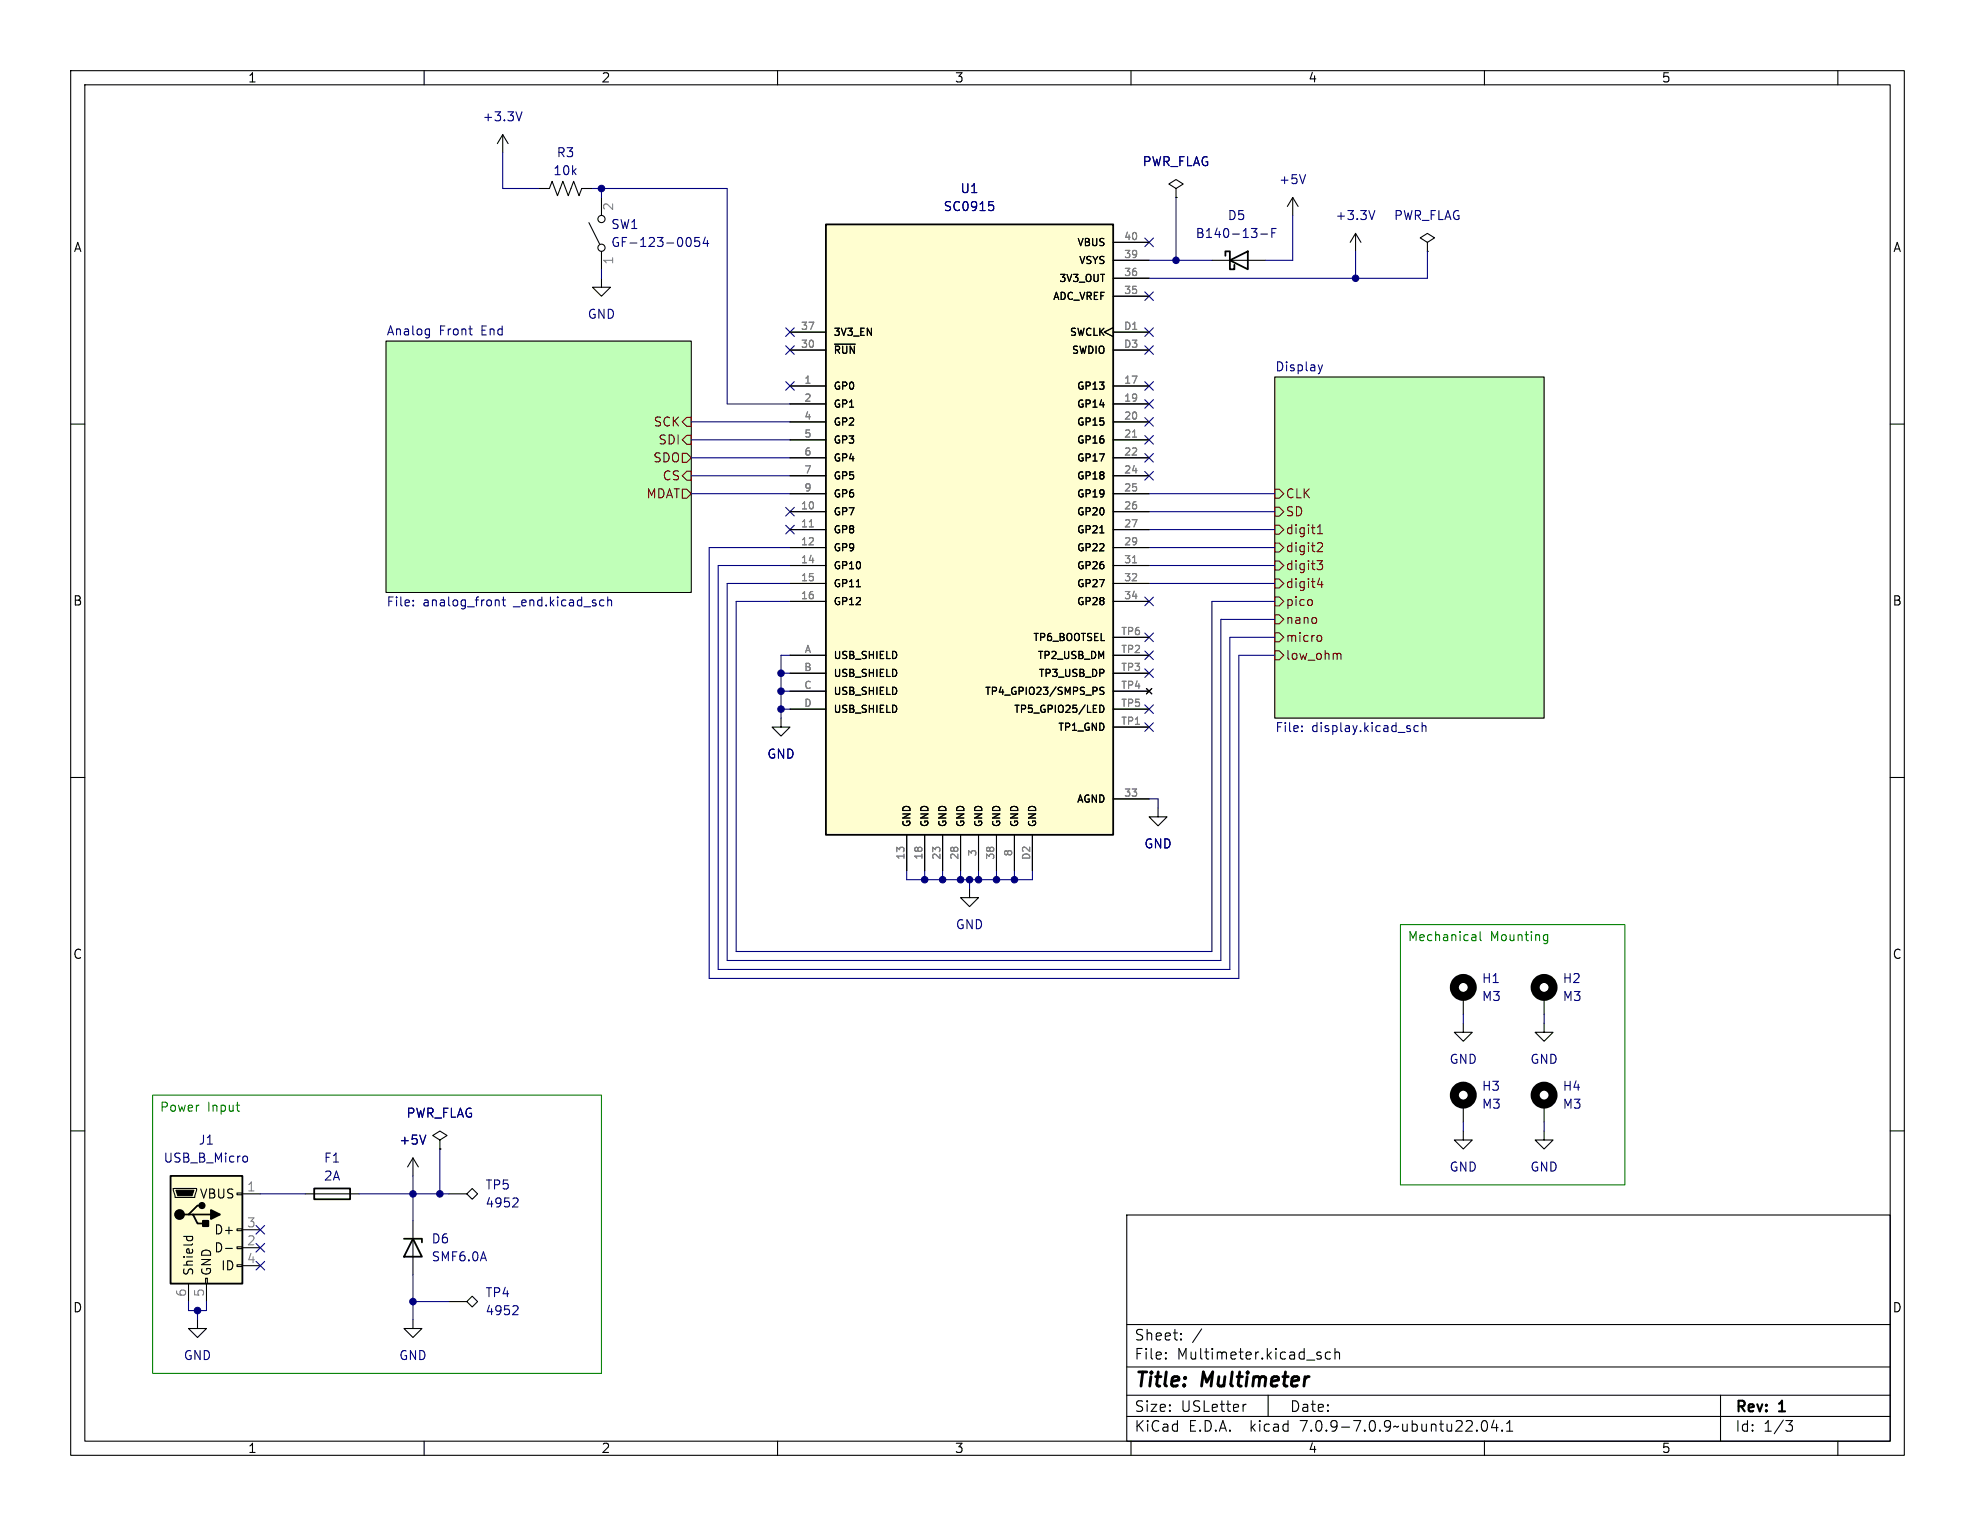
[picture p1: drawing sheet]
<svg xmlns="http://www.w3.org/2000/svg" width="279mm" height="216mm" viewBox="0 0 279 216" stroke-linecap="round" stroke-linejoin="round" font-family="sans-serif">
<g fill="none" stroke="#000" stroke-width=".15">
<path d="M10 10h259.4v195.9h-259.4zM12 12h255.4v191.9h-255.4zM60 10v2M71.1 19.1l-.7 1.2M71.1 19.1v2.5M71.1 19.1l.8 1.2M110 10v2M160 10v2M210 10v2M260 10v2M76.2 26.7h1.5l.4-1 .8 2 .7-2 .8 2 .8-2 .7 2 .4-1h1.5M83.3 31.5l1.5 3"/>
<path d="M85.1 39.4v1.2h1.3l-1.3 1.3-1.3-1.3h1.3M85.1 27.9v2.6M85.1 35.6v2.5M157.5 36.8h5.1M157.5 39.4h5.1M157.5 34.3h5.1M166.4 26.7l1-.7-1-.6-1 .6 1 .7v1.2M166.4 27.9h.1M171.4 36.8h7.7M182.9 27.9l-.8 1.3M182.9 27.9v2.6M182.9 27.9l.7 1.3"/>
<path d="M191.8 33l-.8 1.3M191.8 33v2.6M191.8 33l.7 1.3M201.9 34.3l1-.6-1-.7-1 .7 1 .6v1.3M201.9 35.6h.1M10 60h2M54.6 48.3h43.2v35.5h-43.2zM111.8 54.6h5M111.8 57.2h5M111.8 59.7h5M111.8 49.5h5M111.8 47h5"/>
<path d="M118.1 48.7h2.9M157.5 46.4l-1.3 .6 1.3 .6M157.5 54.6h5.1M157.5 57.2h5.1M157.5 59.7h5.1M157.5 49.5h5.1M157.5 41.9h5.1M157.5 47h5.1M180.3 53.3h38.1v48.3h-38.1zM267.4 60h2M111.8 72.4h5M111.8 74.9h5"/>
<path d="M111.8 77.5h5M111.8 62.2h5M111.8 64.8h5M111.8 67.3h5M111.8 69.9h5M155.6 75.4h.6M157.5 72.4h5.1M157.5 74.9h5.1M157.5 77.5h5.1M157.5 62.2h5.1M157.5 64.8h5.1M157.5 67.3h5.1"/>
<path d="M157.5 69.9h5.1M111.8 80h5M111.8 82.6h5M111.8 85.1h5M111.8 92.7h5M111.8 95.3h5M111.8 97.8h5M121.1 83h.6M155.6 99.8a.51 .51 0 0 1 .6 .5 .51 .51 0 0 1-.6 .5zM156.2 97.3l-.4-.1-.2 .2 .1 .3 .4 .2v.3l-.1 .1-.4-.1M157.5 80h5.1M157.5 82.6h5.1"/>
<path d="M157.5 85.1h5.1M157.5 92.7h5.1M157.5 95.3h5.1M157.5 97.8h5.1M157.5 90.2h5.1M162.2 97.4l.7 .8M162.9 97.4l-.7 .8M10 110h2M110.5 101.6v1.3h1.3l-1.3 1.2-1.3-1.2h1.3M111.8 100.3h5M128.3 118.1v5.1M130.8 118.1v5.1"/>
<path d="M133.3 118.1v5.1M135.9 118.1v5.1M138.4 118.1v5.1M141 118.1v5.1M143.5 118.1v5.1M146 118.1v5.1M157.5 113h5.1M157.5 100.3h5.1M157.5 102.9h5.1M163.8 114.3v1.3h1.3l-1.3 1.2-1.2-1.2h1.2M267.4 110h2M137.2 125.7v1.3h1.2l-1.2 1.3-1.3-1.3h1.3"/>
<path d="M10 160h2M207 144.8v1.3h1.3l-1.3 1.2-1.3-1.2h1.3M207 141v2.5M207 156.2v2.6M218.4 144.8v1.3h1.3l-1.3 1.2-1.2-1.2h1.2M218.4 141v2.5M218.4 156.2v2.6M267.4 160h2M24.5 168.1h3.3v.3l-.2 1h-2.8zM26 174.9h1.2M26.5 174.9l-.1 .4M27.2 174.9v.4"/>
<path d="M31.9 176.6h1M33.5 178.9h.8v.3h-.8zM33.5 176.4h.8v.3h-.8zM33.5 173.9h.8v.2h-.8zM33.5 168.8h.8v.2h-.8zM34.3 168.9h2.5M34.3 176.5h2.5M34.3 174h2.5M34.3 179.1h2.5M43.2 168.9h7.6M58.4 163.8v2.6M58.4 172.7v7.6"/>
<path d="M58.4 163.8l-.7 1.3M58.4 163.8l.8 1.3M62.2 161.3l1-.6-1-.7-1 .7 1 .6v1.3M62.2 162.6h.1M63.5 168.9h2.5M66.8 168.1l.8 .8-.8 .8-.8-.8zM159.4 171.9h108v32h-108zM207 160v1.3h1.3l-1.3 1.3-1.3-1.3h1.3M218.4 160v1.3h1.3l-1.3 1.3-1.2-1.3h1.2M26.7 181.6v2.6M27.9 186.7v1.3h1.3l-1.3 1.2-1.2-1.2h1.2M29.1 180.8h.2v.8h-.2z"/>
<path d="M29.2 181.6v2.6M58.4 186.7v1.3h1.3l-1.3 1.2-1.3-1.2h1.3M63.5 184.2h2.5M66 184.2l.8-.8 .8 .8-.8 .7zM159.4 197.4h108M159.4 193.4h108M159.4 187.4h108M164.9 192.1l.1 .1-.1 .1M164.9 192.1v.1v.1M164.9 191.4v.1M164.9 192.1v.2M164.9 191.4h.1l-.1 .1"/>
<path d="M167.1 189.4v.1v.1M167.1 189.4l-.1 .1 .1 .1M167.1 188.7v.1M167.1 189.4v.2M167.1 188.7h-.1l.1 .1M170 188l-1.3 1.9M176.3 198.7l-.3 .1M179.4 197.4v3M186.5 191.8l.4 .1v.2l-.2 .2h-.3M186.5 191.3l.4 .1M188.2 191.4l-.4-.1-.3 .3v.4l.1 .2 .2 .1 .4-.1M188.9 191.4a.37 .37 0 0 1 .6 .1v.8"/>
<path d="M188.9 190.8v1.5M243.4 197.4v6.5M60 203.9v2M110 203.9v2M159.4 200.4h108M160 203.9v2M209.7 201.1a.36 .36 0 0 1 .4-.1 .36 .36 0 0 1 .3 .3 .77 .77 0 0 1-.5 1.2 .91 .91 0 0 1-.2-1.4zM210 203.9v2M211.4 200.9l-.4 1.1h.9M211.7 201.5v1M212.5 202.3l.1 .1-.1 .1M212.5 202.3l-.1 .1 .1 .1"/>
<path d="M212.5 202.3v.2M213.1 202.5h.9M213.1 201.4l.5-.4v1.5M252.6 201h1l-.5 .6a.41 .41 0 0 1 .5 .2v.4l-.2 .2-.5 .1M260 203.9v2"/>
<circle cx="85.1" cy="31" r=".51"/>
<circle cx="85.1" cy="35.1" r=".51"/>
</g>
<g fill="#c0ffb8" stroke="#c0ffb8" stroke-width=".14">
<path d="M180.3 53.3h38.1v48.3h-38.1z"/>
<path d="M54.6 48.3h43.2v35.5h-43.2z"/>
</g>
<g fill="none" stroke="#800000" stroke-width=".15">
<path d="M97.2 59.1h.6v1.2h-.6l-.7-.6zM96.5 64.1h.7l.6 .7-.6 .6h-.7zM96.5 69.2h.7l.6 .7-.6 .6h-.7zM97.2 61.6h.6v1.3h-.6l-.7-.7zM97.2 66.7h.6v1.2h-.6l-.7-.6zM180.3 76.8h.7l.6 .7-.6 .6h-.7zM180.3 74.3h.7l.6 .6-.6 .7h-.7zM180.3 79.4h.7l.6 .6-.6 .6h-.7zM180.3 71.8h.7l.6 .6-.6 .6h-.7zM180.3 69.2h.7l.6 .7-.6 .6h-.7zM186.3 79.3h.8l-.4 .5 .3 .1 .1 .4-.2 .3h-.4M186.4 75.5h.7"/>
<path d="M186.4 74.6l.3-.4v1.3M186.6 76.8h.4l.1 .3-.1 .2-.7 .7h.8M180.3 81.9h.7l.6 .7-.6 .6h-.7zM180.3 92.1h.7l.6 .6-.6 .6h-.7zM180.3 84.5h.7l.6 .6-.6 .6h-.7zM180.3 89.5h.7l.6 .7-.6 .6h-.7zM180.3 87h.7l.6 .6-.6 .7h-.7zM185.6 84.9v.6M186.6 89.9l.3 .1 .1 .1-.1 .5-.3 .1M186.7 81.8l-.3 .9h.8M187 82.3v.8M189.3 92.4l.3 .1 .1 .1v.7"/>
</g>
<g fill="none" stroke="#000080" stroke-width=".15">
<path d="M71.1 21.6v5.1h5.1M83.8 26.7h19.1v30.5h8.9M85.1 26.7v1.2M85.1 38.1v1.3M162.6 36.8h8.8M166.4 27.9v8.9M182.9 30.5v6.3h-3.8M191.8 35.6v3.8M201.9 35.6v3.8h-39.3M60.4 46.5l.4 .1M60.8 46.5v1.1l-.3 .2M60.8 47.3l-.4 .1"/>
<path d="M97.8 59.7h14M186.5 51.6l.3 .9M186.8 52.5l-.1 .3M187.1 51.6l-.3 .9M97.8 62.2h14M97.8 69.9h14M97.8 67.3h14M97.8 64.8h14M111.8 77.5h-11.5v60.9h75v-45.7h5M162.6 77.5h17.7M162.6 69.9h17.7M162.6 74.9h17.7"/>
<path d="M162.6 72.4h17.7M58.5 85.6v.1M58.5 84.9v.2M70.1 84.9h.5v.8M71 84.9h.5M71.2 84.5v1l.1 .2h.2M86 85l.2-.1h.3v.8M86 84.5v1.2M110.5 97.8h1.3M110.5 95.3h1.3M111.8 92.7h-1.3v8.9M111.8 85.1h-7.7v49.5h67.3v-49.5h8.9"/>
<path d="M111.8 80h-10.2v57.2h72.4v-47h6.3M111.8 82.6h-8.9v53.3h69.8v-48.3h7.6M162.6 82.6h17.7M162.6 80h17.7M110.5 100.3h1.3M162.6 113h1.2v1.3M184.2 103.4v.1M184.2 102.7v.1M200.6 102.7h-.3l-.3 .2v.4l.2 .1h.4M201.2 102.8l.2-.1h.3v.8M201.2 102.2v1.3M128.3 123.2v1.3h17.7v-1.3"/>
<path d="M130.8 123.2v1.3M133.3 123.2v1.3M135.9 123.2v1.3M137.2 124.5v1.2M138.4 123.2v1.3M141 123.2v1.3M143.5 123.2v1.3M207 143.5v1.3M207 158.8v1.2M218.4 143.5v1.3M218.4 158.8v1.2M36.8 168.9h6.4"/>
<path d="M50.8 168.9h12.7M58.4 166.4v6.3M62.2 162.6v6.3M26.7 184.2v1.2h2.5v-1.2M27.9 185.4v1.3M58.4 180.3v6.4M58.4 184.2h5.1"/>
</g>
<g fill="none" stroke="#000084" stroke-width=".15">
<path d="M73.8 15.8l-.4 1.3M97.4 33.6a.69 .69 0 0 1 .3 1.1l-.3 .2M98.9 33.6h-.6v.6l.1-.1h.5l.1 .2-.1 .4-.2 .2h-.3l-.1-.2M99.8 33.5l-.3 .9h.8M100.1 34v.9M139.9 28.5h.6M140 29h.3l.3 .2v.3l-.1 .2-.5 .1M162 33.7l1.2 1.2M163.2 33.7l-1.2 1.2M178.4 33.1h.9M179.9 32.9h.5M180.5 32.3h-.6v1.3"/>
<path d="M184.7 24.7l-.4 1.3M194.5 29.8l-.4 1.3M111.2 48.9l1.2 1.2M111.2 46.4l1.2 1.2M111.2 54l1.2 1.2M112.4 48.9l-1.2 1.2M112.4 46.4l-1.2 1.2M112.4 54l-1.2 1.2M162 41.3l1.2 1.2M162 46.4l1.2 1.2M162 54l1.2 1.2M162 48.9l1.2 1.2"/>
<path d="M162 56.5l1.2 1.3M162 59.1l1.2 1.2M163.2 41.3l-1.2 1.2M163.2 46.4l-1.2 1.2M163.2 54l-1.2 1.2M163.2 48.9l-1.2 1.2M163.2 56.5l-1.2 1.3M163.2 59.1l-1.2 1.2M111.2 74.3l1.2 1.2M111.2 71.8l1.2 1.2M112.4 74.3l-1.2 1.2M112.4 71.8l-1.2 1.2"/>
<path d="M162 64.2l1.2 1.2M162 61.6l1.2 1.2M162 66.7l1.2 1.2M163.2 64.2l-1.2 1.2M163.2 61.6l-1.2 1.2M163.2 66.7l-1.2 1.2M162 92.1l1.2 1.2M162 99.7l1.2 1.2M162 94.6l1.2 1.3M162 89.6l1.2 1.2M162 84.5l1.2 1.2M163.2 92.1l-1.2 1.2"/>
<path d="M163.2 99.7l-1.2 1.2M163.2 94.6l-1.2 1.3M163.2 89.6l-1.2 1.2M163.2 84.5l-1.2 1.2M162 102.3l1.2 1.2M163.2 102.3l-1.2 1.2M34.6 163.6h.3l.1 .2v.5l-.4 .1M36.2 178.5l1.2 1.2M36.2 173.4l1.2 1.2M36.2 175.9l1.2 1.2M37.4 178.5l-1.2 1.2M37.4 173.4l-1.2 1.2"/>
<path d="M37.4 175.9l-1.2 1.2M60.2 160.6l-.4 1.3M73 169.5l.3 .2-.1 .3-.7 .8h.8M73 184.7l.3 .3-.1 .3-.7 .7h.8"/>
</g>
<path d="M116.8 31.8h40.7v86.3h-40.7zM173.4 36.2v-.6h.6v2.5h.6v-.6M174 36.8l2.5-1.2v2.5zM24.1 166.4h10.2v15.2h-10.2zM26.7 171.8h.6l.6 1.3h1.3M27.3 171.8h2.5M28.6 170.6h-.7l-1.2 1.2h-.7M44.4 168.1h5.1v1.6h-5.1zM57.1 175.3h2.6v.5M58.4 175.3l1.3 2.5h-2.6z" fill="none" stroke="#000" stroke-width=".25"/>
<g fill="#fffed0" stroke="#fffed0" stroke-width=".14">
<path d="M116.8 31.8h40.7v86.3h-40.7z"/>
<path d="M24.1 166.4h10.2v15.2h-10.2z"/>
</g>
<path d="M114.5 74.5h.6M160.2 61.8h.6M160.2 79.6h.6" fill="none" stroke="#808080" stroke-width=".15"/>
<g fill="none" stroke="#000" stroke-width="1.3">
<circle cx="207" cy="139.7" r="1.27"/>
<circle cx="218.4" cy="139.7" r="1.27"/>
<circle cx="207" cy="154.9" r="1.27"/>
<circle cx="218.4" cy="154.9" r="1.27"/>
</g>
<g fill="#000" stroke="#000" stroke-width=".25">
<path d="M28.7 172.7h.8v.8h-.8zM29.8 171.2l1.3 .6-1.3 .7z"/>
<circle cx="25.4" cy="171.8" r=".63"/>
<circle cx="28.6" cy="170.6" r=".38"/>
</g>
<path d="M24.9 168.4h2.5l-.2 .8h-2.1z" fill="#000" stroke="#000" stroke-width=".15"/>
<path d="M198.1 130.8h31.8v36.8h-31.8zM208.4 132.2h.2l.2 .2v.7M208.8 133l-.4 .1M208.8 132.5l-.4 .1M209.4 131.8v1.1l.2 .2M218.6 132.2l.3 .1M218.9 133l-.3 .1M218.9 132.2v1.1l-.1 .1-.3 .1M21.6 154.9h63.5v39.4h-63.5zM33.4 156.4h.5M33.8 157.2h.1" fill="none" stroke="#008000" stroke-width=".15"/>
<g fill="#000080" stroke="#000080" stroke-width=".15">
<circle cx="58.4" cy="168.9" r=".46"/>
<circle cx="62.2" cy="168.9" r=".46"/>
<circle cx="27.9" cy="185.4" r=".46"/>
<circle cx="58.4" cy="184.2" r=".46"/>
<circle cx="110.5" cy="95.3" r=".46"/>
<circle cx="85.1" cy="26.7" r=".46"/>
<circle cx="143.5" cy="124.5" r=".46"/>
<circle cx="141" cy="124.5" r=".46"/>
<circle cx="110.5" cy="97.8" r=".46"/>
<circle cx="166.4" cy="36.8" r=".46"/>
<circle cx="191.8" cy="39.4" r=".46"/>
<circle cx="133.3" cy="124.5" r=".46"/>
<circle cx="130.8" cy="124.5" r=".46"/>
<circle cx="138.4" cy="124.5" r=".46"/>
<circle cx="137.2" cy="124.5" r=".46"/>
<circle cx="135.9" cy="124.5" r=".46"/>
<circle cx="110.5" cy="100.3" r=".46"/>
</g>
<g font-size="2.8">
<text x="160.4" y="196.8">Title:</text>
<text x="170.1" y="196.8">Multimeter</text>
</g>
<g font-size="2.1">
<text x="160.4" y="189.9">Sheet:</text>
<text x="160.4" y="192.6">File:</text>
<text x="166.5" y="192.6">Multimeter.kicad_sch</text>
<text x="160.4" y="202.8">KiCad</text>
<text x="160.4" y="200">Size:</text>
<text x="167.1" y="200">USLetter</text>
<text x="168.1" y="202.8">E.D.A.</text>
<text x="177" y="202.8">kicad</text>
<text x="182.4" y="200">Date:</text>
<text x="184.2" y="202.8">7.0.9-7.0.9~ubuntu22.04.1</text>
<text x="245.4" y="200.2">Rev:</text>
<text x="245.4" y="202.8">Id:</text>
<text x="249.5" y="202.8">1/3</text>
<text x="251.8" y="200.2">1</text>
</g>
<g font-size="1.8">
<text x="35" y="11.9">1</text>
<text x="85" y="11.9">2</text>
<text x="135" y="11.9">3</text>
<text x="185" y="11.9">4</text>
<text x="235" y="11.9">5</text>
<text x="10.3" y="35.9">A</text>
<text x="267.7" y="35.9">A</text>
<text x="10.3" y="85.9">B</text>
<text x="267.7" y="85.9">B</text>
<text x="10.3" y="135.9">C</text>
<text x="267.7" y="135.9">C</text>
<text x="28.2" y="169.8">VBUS</text>
<text x="30.2" y="177.4">D-</text>
<text x="30.2" y="174.9">D+</text>
<text x="31.2" y="179.9">ID</text>
<text x="10.3" y="185.9">D</text>
<text x="27.5" y="180.6" transform="rotate(-90 27.5 180.6)">Shield</text>
<text x="30.1" y="180.6" transform="rotate(-90 30.1 180.6)">GND</text>
<text x="267.7" y="185.9">D</text>
<text x="35" y="205.8">1</text>
<text x="85" y="205.8">2</text>
<text x="135" y="205.8">3</text>
<text x="185" y="205.8">4</text>
<text x="235" y="205.8">5</text>
</g>
<g font-size="1.8" fill="#000084">
<text x="68.2" y="17.4">+3.3V</text>
<text x="161.6" y="23.7">PWR_FLAG</text>
<text x="78.2" y="25">10k</text>
<text x="180.8" y="26.3">+5V</text>
<text x="86.4" y="35.2">GF-123-0054</text>
<text x="133.4" y="30.1">SC0915</text>
<text x="169.1" y="33.9">B140-13-F</text>
<text x="188.8" y="31.3">+3.3V</text>
<text x="197.1" y="31.3">PWR_FLAG</text>
<text x="83.1" y="45.3">GND</text>
<text x="108.5" y="107.5">GND</text>
<text x="161.8" y="120.2">GND</text>
<text x="135.1" y="131.7">GND</text>
<text x="209.6" y="141.8">M3</text>
<text x="221" y="141.8">M3</text>
<text x="205" y="150.7">GND</text>
<text x="216.4" y="150.7">GND</text>
<text x="57.4" y="158.3">PWR_FLAG</text>
<text x="209.6" y="157.1">M3</text>
<text x="221" y="157.1">M3</text>
<text x="23.1" y="164.7">USB_B_Micro</text>
<text x="45.7" y="167.2">2A</text>
<text x="56.4" y="162.2">+5V</text>
<text x="205" y="166">GND</text>
<text x="216.4" y="166">GND</text>
<text x="68.6" y="171">4952</text>
<text x="61" y="178.7">SMF6.0A</text>
<text x="68.6" y="186.3">4952</text>
<text x="25.9" y="192.6">GND</text>
<text x="56.4" y="192.6">GND</text>
</g>
<g font-size="1.8" fill="#000080">
<text x="78.7" y="22.5">R3</text>
<text x="135.8" y="27.5">U1</text>
<text x="86.4" y="32.6">SW1</text>
<text x="173.6" y="31.3">D5</text>
<text x="54.6" y="47.5">Analog</text>
<text x="62.1" y="47.5">Front</text>
<text x="68.2" y="47.5">End</text>
<text x="180.3" y="52.6">Display</text>
<text x="54.6" y="86.1">File:</text>
<text x="59.8" y="86.1">analog_front</text>
<text x="72.9" y="86.1">_end.kicad_sch</text>
<text x="180.3" y="103.9">File:</text>
<text x="185.6" y="103.9">display.kicad_sch</text>
<text x="209.6" y="139.3">H1</text>
<text x="221" y="139.3">H2</text>
<text x="209.6" y="154.5">H3</text>
<text x="221" y="154.5">H4</text>
<text x="28" y="162.2">J1</text>
<text x="45.7" y="164.7">F1</text>
<text x="68.6" y="168.5">TP5</text>
<text x="61" y="176.1">D6</text>
<text x="68.6" y="183.7">TP4</text>
</g>
<g font-size="1.8" fill="#808080">
<text x="87.1" y="29.9" transform="rotate(-90 87.1 29.9)">2</text>
<text x="87.1" y="37.5" transform="rotate(-90 87.1 37.5)">1</text>
<text x="34.9" y="168.7">1</text>
<text x="34.9" y="173.7">3</text>
<text x="34.9" y="176.3">2</text>
<text x="34.9" y="178.8">4</text>
<text x="26.4" y="183.6" transform="rotate(-90 26.4 183.6)">6</text>
<text x="29" y="183.6" transform="rotate(-90 29 183.6)">5</text>
</g>
<g font-size="1.8" fill="#800000">
<text x="92.3" y="65.6">SDO</text>
<text x="92.4" y="60.6">SCK</text>
<text x="93" y="63.1">SDI</text>
<text x="91.3" y="70.7">MDAT</text>
<text x="93.6" y="68.2">CS</text>
<text x="181.8" y="70.7">CLK</text>
<text x="181.8" y="75.8">digit1</text>
<text x="181.8" y="73.3">SD</text>
<text x="181.8" y="78.3">digit2</text>
<text x="181.8" y="80.9">digit3</text>
<text x="181.8" y="83.4">digit4</text>
<text x="181.8" y="86">pico</text>
<text x="181.8" y="88.5">nano</text>
<text x="181.8" y="93.6">low_ohm</text>
<text x="181.8" y="91">micro</text>
</g>
<g font-size="1.8" fill="#008000">
<text x="199.1" y="133.5">Mechanical</text>
<text x="210.8" y="133.5">Mounting</text>
<text x="22.5" y="157.6">Power</text>
<text x="29.3" y="157.6">Input</text>
</g>
<g font-size="1.4">
<text x="152.3" y="35">VBUS</text>
<text x="149.7" y="40.1">3V3_OUT</text>
<text x="152.5" y="37.6">VSYS</text>
<text x="117.9" y="47.7">3V3_EN</text>
<text x="148.9" y="42.6">ADC_VREF</text>
<text x="151.2" y="47.7">SWCLK</text>
<text x="117.9" y="50.3">~{RUN}</text>
<text x="151.5" y="50.3">SWDIO</text>
<text x="117.9" y="55.3">GP0</text>
<text x="117.9" y="57.9">GP1</text>
<text x="152.2" y="55.3">GP13</text>
<text x="152.2" y="57.9">GP14</text>
<text x="117.9" y="60.4">GP2</text>
<text x="117.9" y="63">GP3</text>
<text x="117.9" y="65.5">GP4</text>
<text x="152.2" y="60.4">GP15</text>
<text x="152.2" y="63">GP16</text>
<text x="152.2" y="65.5">GP17</text>
<text x="117.9" y="68">GP5</text>
<text x="117.9" y="70.6">GP6</text>
<text x="152.2" y="68">GP18</text>
<text x="152.2" y="70.6">GP19</text>
<text x="117.9" y="73.1">GP7</text>
<text x="117.9" y="75.7">GP8</text>
<text x="152.2" y="73.1">GP20</text>
<text x="152.2" y="75.7">GP21</text>
<text x="117.9" y="78.2">GP9</text>
<text x="117.9" y="80.7">GP10</text>
<text x="117.9" y="83.3">GP11</text>
<text x="152.2" y="78.2">GP22</text>
<text x="152.2" y="80.7">GP26</text>
<text x="152.2" y="83.3">GP27</text>
<text x="117.9" y="85.8">GP12</text>
<text x="152.2" y="85.8">GP28</text>
<text x="117.9" y="93.4">USB_SHIELD</text>
<text x="117.9" y="96">USB_SHIELD</text>
<text x="146" y="90.9">TP6_BOOTSEL</text>
<text x="146.7" y="93.4">TP2_USB_DM</text>
<text x="146.8" y="96">TP3_USB_DP</text>
<text x="117.9" y="98.5">USB_SHIELD</text>
<text x="117.9" y="101.1">USB_SHIELD</text>
<text x="139.2" y="98.5">TP4_GPIO23/SMPS_PS</text>
<text x="143.3" y="101.1">TP5_GPIO25/LED</text>
<text x="149.6" y="103.6">TP1_GND</text>
<text x="152.2" y="113.8">AGND</text>
<text x="129" y="117.1" transform="rotate(-90 129 117.1)">GND</text>
<text x="131.5" y="117.1" transform="rotate(-90 131.5 117.1)">GND</text>
<text x="134.1" y="117.1" transform="rotate(-90 134.1 117.1)">GND</text>
<text x="136.6" y="117.1" transform="rotate(-90 136.6 117.1)">GND</text>
<text x="139.2" y="117.1" transform="rotate(-90 139.2 117.1)">GND</text>
<text x="141.7" y="117.1" transform="rotate(-90 141.7 117.1)">GND</text>
<text x="144.2" y="117.1" transform="rotate(-90 144.2 117.1)">GND</text>
<text x="146.8" y="117.1" transform="rotate(-90 146.8 117.1)">GND</text>
</g>
<g font-size="1.4" fill="#808080">
<text x="158.9" y="34">40</text>
<text x="158.9" y="41.7">35</text>
<text x="158.9" y="39.1">36</text>
<text x="158.9" y="36.6">39</text>
<text x="113.2" y="46.7">37</text>
<text x="158.9" y="46.7">D1</text>
<text x="113.2" y="49.3">30</text>
<text x="158.9" y="49.3">D3</text>
<text x="113.7" y="54.4">1</text>
<text x="113.7" y="56.9">2</text>
<text x="113.7" y="59.4">4</text>
<text x="158.9" y="54.4">17</text>
<text x="158.9" y="56.9">19</text>
<text x="158.9" y="59.4">20</text>
<text x="113.7" y="62">5</text>
<text x="113.7" y="64.5">6</text>
<text x="158.9" y="62">21</text>
<text x="158.9" y="64.5">22</text>
<text x="113.7" y="67.1">7</text>
<text x="113.7" y="69.6">9</text>
<text x="158.9" y="67.1">24</text>
<text x="158.9" y="69.6">25</text>
<text x="113.2" y="72.1">10</text>
<text x="113.2" y="74.7">11</text>
<text x="113.2" y="77.2">12</text>
<text x="158.9" y="72.1">26</text>
<text x="158.9" y="74.7">27</text>
<text x="158.9" y="77.2">29</text>
<text x="113.2" y="79.8">14</text>
<text x="113.2" y="82.3">15</text>
<text x="158.9" y="79.8">31</text>
<text x="158.9" y="82.3">32</text>
<text x="113.2" y="84.8">16</text>
<text x="158.5" y="89.9">TP6</text>
<text x="158.9" y="84.8">34</text>
<text x="113.7" y="95">B</text>
<text x="113.7" y="92.5">A</text>
<text x="158.5" y="92.5">TP2</text>
<text x="158.5" y="95">TP3</text>
<text x="113.7" y="97.5">C</text>
<text x="113.7" y="100.1">D</text>
<text x="158.5" y="97.5">TP4</text>
<text x="158.5" y="100.1">TP5</text>
<text x="158.5" y="102.6">TP1</text>
<text x="158.9" y="112.8">33</text>
<text x="128" y="121.7" transform="rotate(-90 128 121.7)">13</text>
<text x="130.6" y="121.7" transform="rotate(-90 130.6 121.7)">18</text>
<text x="133.1" y="121.7" transform="rotate(-90 133.1 121.7)">23</text>
<text x="135.6" y="121.7" transform="rotate(-90 135.6 121.7)">28</text>
<text x="138.2" y="121.3" transform="rotate(-90 138.2 121.3)">3</text>
<text x="140.7" y="121.7" transform="rotate(-90 140.7 121.7)">38</text>
<text x="143.3" y="121.3" transform="rotate(-90 143.3 121.3)">8</text>
<text x="145.8" y="121.8" transform="rotate(-90 145.8 121.8)">D2</text>
</g>
</svg>
